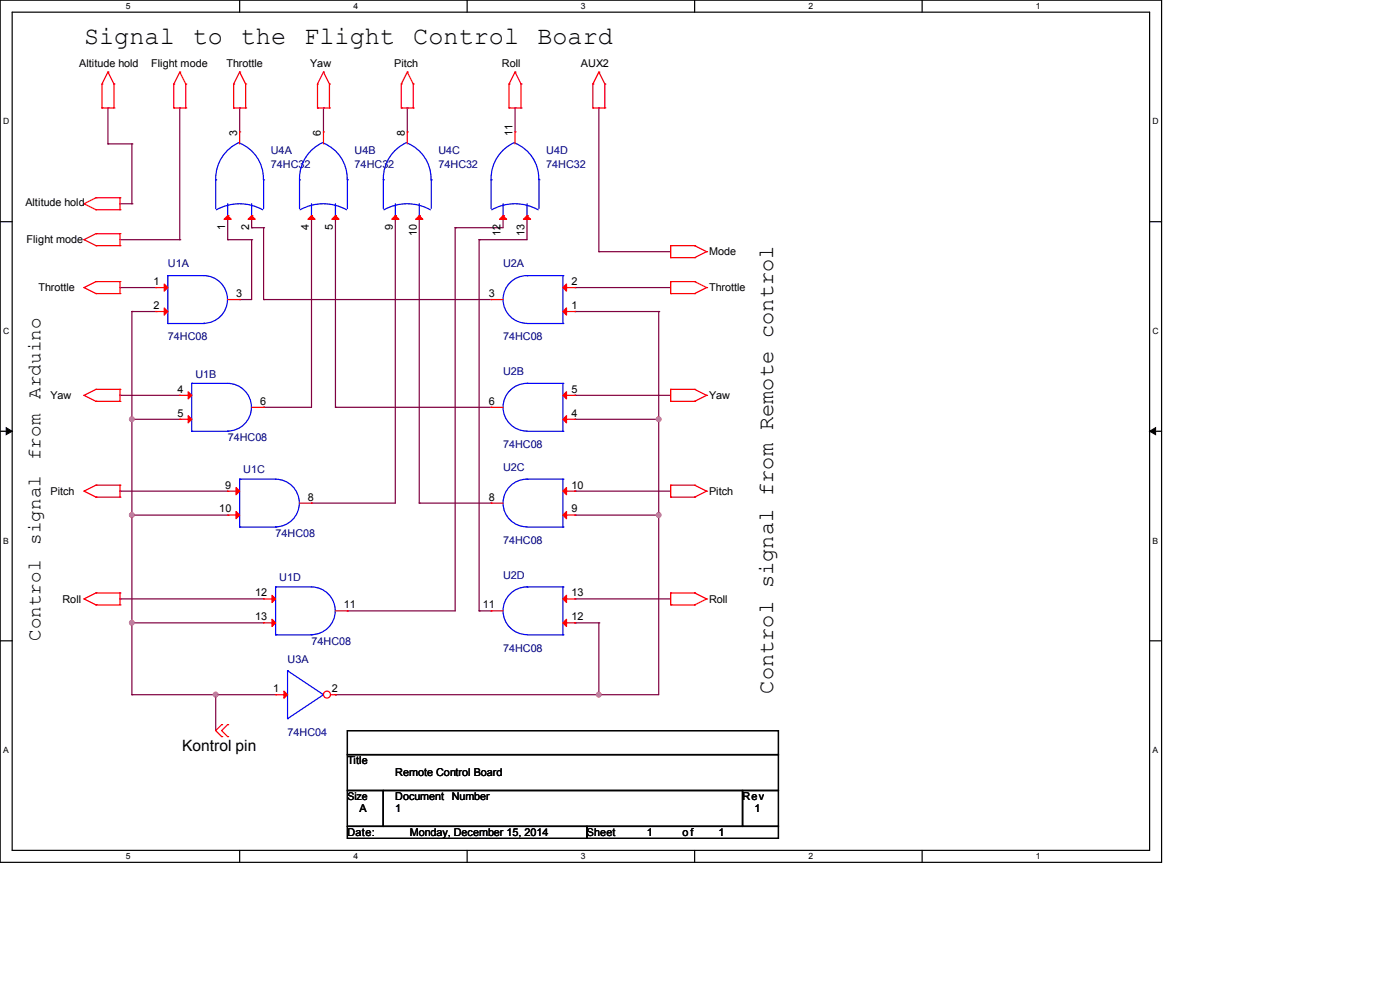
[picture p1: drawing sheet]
<svg xmlns="http://www.w3.org/2000/svg" width="297mm" height="210mm" viewBox="0 0 297 210" stroke-linecap="round" stroke-linejoin="round" font-family="sans-serif">
<path d="M0 0h246.4v182.9h-246.4zM2.6 2.6h241.3v177.8h-241.3z" fill="none" stroke="#000" stroke-width=".25"/>
<g fill="#fff">
<path d="M26.7 .3h1v2h-1z"/>
<path d="M26.7 180.6h1v2h-1z"/>
</g>
<path d="M50.8 0v2.6M50.8 180.4v2.5" fill="none" stroke="#000" stroke-width=".25"/>
<g fill="#fff">
<path d="M75 .3h.9v2h-.9z"/>
<path d="M75 180.6h.9v2h-.9z"/>
</g>
<path d="M99.1 0v2.6M99.1 180.4v2.5" fill="none" stroke="#000" stroke-width=".25"/>
<g fill="#fff">
<path d="M123.2 .3h1v2h-1z"/>
<path d="M123.2 180.6h1v2h-1z"/>
</g>
<path d="M147.4 0v2.6M147.4 180.4v2.5" fill="none" stroke="#000" stroke-width=".25"/>
<g fill="#fff">
<path d="M171.5 .3h1v2h-1z"/>
<path d="M171.5 180.6h1v2h-1z"/>
</g>
<path d="M195.6 0v2.6M195.6 180.4v2.5" fill="none" stroke="#000" stroke-width=".25"/>
<g fill="#fff">
<path d="M219.8 .3h.9v2h-.9z"/>
<path d="M219.8 180.6h.9v2h-.9z"/>
<path d="M.7 24.8h1.2v2h-1.2z"/>
<path d="M244.5 24.8h1.3v2h-1.3z"/>
<path d="M.7 69.3h1.2v1.9h-1.2z"/>
<path d="M244.5 69.3h1.3v1.9h-1.3z"/>
</g>
<path d="M0 47h2.6M243.9 47h2.5" fill="none" stroke="#000" stroke-width=".25"/>
<g fill="#fff">
<path d="M.7 113.7h1.2v2h-1.2z"/>
<path d="M244.5 113.7h1.2v2h-1.2z"/>
</g>
<path d="M0 91.5h2.6M243.9 91.5h2.5" fill="none" stroke="#000" stroke-width=".25"/>
<path d="M1.3 90.7l1.3 .8-1.3 .7zM243.9 91.5l1.3-.8v1.5z" fill="#000" stroke="#000" stroke-width=".21"/>
<g fill="#fff">
<path d="M.7 158.2h1.2v1.9h-1.2z"/>
<path d="M244.5 158.2h1.2v1.9h-1.2z"/>
</g>
<path d="M0 135.9h2.6M243.9 135.9h2.5M73.7 155h91.4v5.1h-91.4zM73.7 160.1h91.4v7.6h-91.4zM73.7 167.7h7.6v7.6h-7.6zM73.7 175.3h50.8v2.5h-50.8zM81.3 167.7h76.2v7.6h-76.2zM124.5 175.3h40.6v2.5h-40.6zM157.5 167.7h7.6v7.6h-7.6z" fill="none" stroke="#000" stroke-width=".25"/>
<g fill="none" stroke="#800040" stroke-width=".25">
<path d="M22.9 30.5h.1M22.9 22.9h.1M22.9 30.5h5.1M22.9 22.9v7.6M28 30.5h.1M28 30.5v12.7M38.1 22.9h.1M38.1 22.9v27.9M50.8 22.9h.1M50.8 22.9v5.1M68.6 22.9h.1M68.6 22.9v5.1"/>
<path d="M86.4 22.9h.1M86.4 22.9v5.1M109.3 22.9h.1M109.3 22.9v5.1M127 22.9h.1M127 22.9v30.5M25.4 50.8h12.7M25.4 43.2h2.6M28 43.2h.1M38.1 50.8h.1M48.3 50.8h.1M48.3 45.8h.1"/>
<path d="M48.3 50.8h5.1M48.3 45.8v5M53.4 50.8h.1M53.4 48.3h.1M53.4 45.8h.1M53.4 50.8v12.7h-2.6M53.4 45.8v2.5M53.4 48.3h2.5M55.9 48.3h.1M55.9 48.3v15.2M66.1 45.8h.1M66.1 45.8v40.6h-10.2"/>
<path d="M71.2 45.8h.1M71.2 45.8v40.6M83.9 45.8h.1M83.9 45.8v60.9h-17.8M88.9 45.8h.1M88.9 45.8v60.9M96.6 48.3h.1M96.6 48.3v81.3h-22.9M101.6 50.8h.1M101.6 50.8v78.8M106.7 45.8h.1M106.7 45.8v2.5h-10.1"/>
<path d="M111.8 45.8h.1M111.8 45.8v5h-10.2M127 53.4h.1M127 53.4h15.3M25.4 61h.1M25.4 61h7.7M28 66.1h.1M28 66.1h5.1M28 66.1v81.3M50.8 63.5h.1M55.9 63.5h.1M55.9 63.5h48.3"/>
<path d="M122 66.1h.1M122 61h.1M122 66.1h17.7M122 61h20.3M139.7 66.1h.1M139.7 66.1v81.3h-68.5M25.4 83.9h.1M25.4 83.9h12.7M28 88.9h.1M28 88.9h10.1M55.9 86.4h.1M71.2 86.4h.1"/>
<path d="M71.2 86.4h33M122 88.9h.1M122 83.9h.1M122 88.9h17.7M122 83.9h20.3M139.7 88.9h.1M25.4 104.2h.1M25.4 104.2h22.9M28 109.3h.1M28 109.3h20.3M66.1 106.7h.1M88.9 106.7h.1"/>
<path d="M88.9 106.7h15.3M122 109.3h.1M122 104.2h.1M122 109.3h17.7M122 104.2h20.3M139.7 109.3h.1M25.4 127h.1M25.4 127h30.5M28 132.1h.1M28 132.1h27.9M73.7 129.6h.1M101.6 129.6h.1"/>
<path d="M101.6 129.6h2.6M122 132.1h.1M122 127h.1M122 132.1h5M122 127h20.3M127 132.1h.1M127 132.1v15.3M28 147.4h.1M28 147.4h30.5M45.8 147.4h.1M45.8 147.4v7.6M71.2 147.4h.1"/>
<path d="M127 147.4h.1"/>
</g>
<g fill="#f0f" stroke="#f0f" stroke-width=".25">
<circle cx="127" cy="147.3" r=".49"/>
<circle cx="139.7" cy="109.2" r=".49"/>
<circle cx="139.7" cy="88.9" r=".49"/>
<circle cx="28" cy="109.2" r=".49"/>
<circle cx="28" cy="88.9" r=".49"/>
<circle cx="28" cy="132.1" r=".49"/>
<circle cx="45.7" cy="147.3" r=".49"/>
</g>
<g fill="none" stroke="#f00" stroke-width=".25">
<path d="M21.6 17.8h.1M21.6 17.8v5.1M22.9 15.3h.1M22.9 15.3l1.3 2.5M22.9 15.3l-1.3 2.5M24.2 17.8h.1M24.2 17.8v5.1M36.9 17.8h.1M36.9 17.8v5.1M38.1 15.3h.1M38.1 15.3l1.3 2.5M38.1 15.3l-1.2 2.5"/>
<path d="M39.4 17.8h.1M39.4 17.8v5.1M49.6 17.8h.1M49.6 17.8v5.1M50.8 15.3h.1M50.8 15.3l-1.2 2.5M50.8 15.3l1.3 2.5M52.1 17.8h.1M52.1 17.8v5.1M67.4 17.8h.1M67.4 17.8v5.1M68.6 15.3h.1"/>
<path d="M68.6 15.3l-1.2 2.5M68.6 15.3l1.3 2.5M69.9 17.8h.1M69.9 17.8v5.1M85.1 17.8h.1M85.1 17.8v5.1M86.4 15.3h.1M86.4 15.3l-1.3 2.5M86.4 15.3l1.3 2.5M87.7 17.8h.1M87.7 17.8v5.1M108 17.8h.1"/>
<path d="M108 17.8v5.1M109.3 15.3h.1M109.3 15.3l-1.3 2.5M109.3 15.3l1.2 2.5M110.5 17.8h.1M110.5 17.8v5.1M125.8 17.8h.1M125.8 17.8v5.1M127 15.3h.1M127 15.3l-1.2 2.5M127 15.3l1.3 2.5M128.3 17.8h.1"/>
<path d="M128.3 17.8v5.1M21.6 22.9h.1M21.6 22.9h2.6M24.2 22.9h.1M36.9 22.9h.1M36.9 22.9h2.5M39.4 22.9h.1M49.6 22.9h.1M49.6 22.9h2.5M50.8 28h.1M50.8 28v2.5M52.1 22.9h.1"/>
<path d="M67.4 22.9h.1M67.4 22.9h2.5M68.6 28h.1M68.6 28v2.5M69.9 22.9h.1M85.1 22.9h.1M85.1 22.9h2.6M86.4 28h.1M86.4 28v2.5M87.7 22.9h.1M108 22.9h.1M108 22.9h2.5"/>
<path d="M109.3 28h.1M109.3 28v2.5M110.5 22.9h.1M125.8 22.9h.1M125.8 22.9h2.5M128.3 22.9h.1M17.8 50.8h.1M17.8 43.2h.1M17.8 50.8l2.6 1.3M17.8 43.2l2.6 1.3M20.4 59.7h.1M20.4 49.6h.1"/>
<path d="M20.4 52.1h.1M20.4 42h.1M20.4 44.5h.1M20.4 59.7l-2.6 1.3M20.4 59.7h5M20.4 49.6l-2.6 1.2M20.4 49.6h5M20.4 52.1h5M20.4 42l-2.6 1.2M20.4 42h5M20.4 44.5h5M25.4 59.7h.1"/>
<path d="M25.4 49.6h.1M25.4 52.1h.1M25.4 42h.1M25.4 44.5h.1M25.4 42v2.5M25.4 49.6v2.5M25.4 59.7v2.6M48.3 45.8h.1M53.4 45.8h.1M66.1 45.8h.1M71.2 45.8h.1M83.9 45.8h.1"/>
<path d="M88.9 45.8h.1M106.7 45.8h.1M111.8 45.8h.1M142.3 59.7h.1M142.3 54.7h.1M142.3 52.1h.1M142.3 59.7h5.1M142.3 52.1v2.6M142.3 59.7v2.6M142.3 52.1h5.1M142.3 54.7h5.1M147.4 59.7h.1"/>
<path d="M147.4 52.1h.1M147.4 54.7h.1M147.4 59.7l2.5 1.3M147.4 52.1l2.5 1.3M149.9 53.4h.1M149.9 53.4l-2.5 1.3M17.8 61h.1M17.8 61l2.6 1.3M20.4 62.3h.1M20.4 62.3h5M25.4 62.3h.1M104.2 63.5h.1"/>
<path d="M104.2 63.5h2.5M119.4 66.1h2.6M119.4 61h2.6M122 66.1h.1M122 61h.1M142.3 62.3h.1M142.3 62.3h5.1M147.4 62.3h.1M149.9 61h.1M149.9 61l-2.5 1.3M17.8 83.9h.1M17.8 83.9l2.6 1.2"/>
<path d="M20.4 82.6h.1M20.4 85.1h.1M20.4 82.6l-2.6 1.3M20.4 82.6h5M20.4 85.1h5M25.4 82.6h.1M25.4 85.1h.1M25.4 82.6v2.5M38.1 83.9h.1M38.1 88.9h.1M38.1 83.9h2.6M38.1 88.9h2.6"/>
<path d="M53.4 86.4h2.5M55.9 86.4h.1M142.3 85.1h.1M142.3 82.6h.1M142.3 82.6h5.1M142.3 85.1h5.1M142.3 82.6v2.5M147.4 82.6h.1M147.4 85.1h.1M147.4 82.6l2.5 1.3M149.9 83.9h.1M149.9 83.9l-2.5 1.2"/>
<path d="M17.8 104.2h.1M17.8 104.2l2.6 1.3M20.4 102.9h.1M20.4 105.5h.1M20.4 102.9l-2.6 1.3M20.4 102.9h5M20.4 105.5h5M25.4 102.9h.1M25.4 105.5h.1M25.4 102.9v2.6M48.3 104.2h.1M48.3 109.3h.1"/>
<path d="M48.3 109.3h2.5M48.3 104.2h2.5M63.5 106.7h2.6M66.1 106.7h.1M104.2 106.7h.1M104.2 106.7h2.5M119.4 109.3h2.6M119.4 104.2h2.6M122 109.3h.1M122 104.2h.1M142.3 105.5h.1M142.3 102.9h.1"/>
<path d="M142.3 102.9h5.1M142.3 105.5h5.1M142.3 102.9v2.6M147.4 102.9h.1M147.4 105.5h.1M147.4 102.9l2.5 1.3M149.9 104.2h.1M149.9 104.2l-2.5 1.3M17.8 127h.1M17.8 127l2.6 1.3M20.4 125.8h.1M20.4 128.3h.1"/>
<path d="M20.4 125.8l-2.6 1.2M20.4 125.8h5M20.4 128.3h5M25.4 125.8h.1M25.4 128.3h.1M25.4 125.8v2.5M55.9 127h.1M55.9 132.1h.1M55.9 127h2.6M55.9 132.1h2.6M71.2 129.6h2.5M73.7 129.6h.1"/>
<path d="M104.2 129.6h.1M104.2 129.6h2.5M119.4 127h2.6M119.4 132.1h2.6M122 132.1h.1M122 127h.1M142.3 128.3h.1M142.3 125.8h.1M142.3 125.8h5.1M142.3 128.3h5.1M142.3 125.8v2.5M147.4 125.8h.1"/>
<path d="M147.4 128.3h.1M147.4 125.8l2.5 1.2M149.9 127h.1M149.9 127l-2.5 1.3M47 153.7h.1M47 156.3h.1M47 153.7l-1.2 1.3 1.2 1.3M48.3 156.3h.1M48.3 153.7h.1M48.3 153.7l-1.3 1.3 1.3 1.3M58.5 147.4h.1M58.5 147.4h2.5"/>
</g>
<g fill="none" stroke="#00f" stroke-width=".25">
<path d="M45.8 38.1h.1M45.8 38.1v6.1M50.7 30.2a8.4 8.4 0 0 0-4.9 7.9M50.9 30.4a8.1 8.1 0 0 1 5 7.7M55.9 38.1h.1M55.9 38.1v6.1M63.5 38.1h.1M63.5 38.1v6.1M68.5 30.2a8.4 8.4 0 0 0-5 7.9M68.7 30.4a8.1 8.1 0 0 1 5 7.7M73.7 38.1h.1M73.7 38.1v6.1"/>
<path d="M81.3 38.1h.1M81.3 38.1v6.1M86.3 30.2a8.4 8.4 0 0 0-5 7.9M86.4 30.4a8.1 8.1 0 0 1 5 7.7M91.5 38.1h.1M91.5 38.1v6.1M104.2 38.1h.1M104.2 38.1v6.1M109.1 30.2a8.4 8.4 0 0 0-4.9 7.9M109.3 30.4a8.1 8.1 0 0 1 5 7.7M114.3 38.1h.1M114.3 38.1v6.1"/>
<path d="M45.9 44.5a10.1 10.1 0 0 1 9.8 0M48.3 45.8h.1M48.3 43.2v2.6M53.4 45.8h.1M53.4 43.2v2.6M63.7 44.5a10.1 10.1 0 0 1 9.8 0M66.1 45.8h.1M66.1 43.2v2.6M71.2 45.8h.1M71.2 43.2v2.6M81.5 44.5a10.1 10.1 0 0 1 9.8 0M83.9 45.8h.1"/>
<path d="M83.9 43.2v2.6M88.9 45.8h.1M88.9 43.2v2.6M104.3 44.5a10.1 10.1 0 0 1 9.9 0M106.7 45.8h.1M106.7 43.2v2.6M111.8 58.5a5.1 5.1 0 0 0-5.1 5 5.1 5.1 0 0 0 5.1 5.1M111.8 58.5h.1M111.8 45.8h.1M111.8 58.5h7.6M111.8 43.2v2.6M119.4 58.5h.1"/>
<path d="M119.4 58.5v10.1M111.8 68.6h7.6M119.4 68.6h.1M40.7 91.5h.1M40.7 81.3h.1M40.7 81.3v10.2M40.7 91.5h7.6M40.7 81.3h7.6M48.3 81.3a5.1 5.1 0 0 1 5 5.1 5.1 5.1 0 0 1-5 5M48.3 91.5h.1M50.8 111.8h.1M50.8 101.6h7.6a5.1 5.1 0 0 1 5.1 5.1 5.1 5.1 0 0 1-5.1 5.1"/>
<path d="M50.8 101.6h.1M50.8 111.8h7.7M50.8 101.6v10.2M58.5 111.8h.1M111.8 101.6a5.1 5.1 0 0 0-5.1 5.1 5.1 5.1 0 0 0 5.1 5.1M111.8 101.6h.1M111.8 101.6h7.6M111.8 111.8h7.6M119.4 101.6h.1M119.4 111.8h.1M119.4 101.6v10.2M58.5 134.7h.1"/>
<path d="M58.5 124.5h7.6a5.1 5.1 0 0 1 5 5.1 5.1 5.1 0 0 1-5 5M58.5 124.5h.1M58.5 124.5v10.2M58.5 134.7h7.6M66.1 134.7h.1M111.8 124.5a5.1 5.1 0 0 0-5.1 5.1 5.1 5.1 0 0 0 5.1 5M111.8 124.5h.1M111.8 134.7h7.6M111.8 124.5h7.6M119.4 124.5h.1M119.4 134.7h.1M119.4 124.5v10.2"/>
<path d="M61 152.4h.1M61 142.3h.1M61 142.3v10.1M61 142.3l7.6 5.1M68.6 147.4h.1M68.6 147.4l-7.6 5"/>
</g>
<g fill="#f00" stroke="#f00" stroke-width=".25">
<path d="M57.7 126.3l.8 .7-.8 .8z"/>
<path d="M57.7 131.4l.8 .7-.8 .8z"/>
<path d="M83.1 46.5l.8-.7 .7 .7z"/>
<path d="M88.2 46.5l.7-.7 .8 .7z"/>
<path d="M119.4 109.3l.8-.8v1.5z"/>
<path d="M119.4 104.2l.8-.8v1.5z"/>
<path d="M39.9 83.1l.8 .8-.8 .7z"/>
<path d="M39.9 88.2l.8 .7-.8 .8z"/>
<path d="M47.5 46.5l.8-.7 .8 .7z"/>
<path d="M52.6 46.5l.8-.7 .7 .7z"/>
<path d="M119.4 66.1l.8-.8v1.5z"/>
<path d="M119.4 61l.8-.8v1.6z"/>
<path d="M106 46.5l.7-.7 .8 .7z"/>
<path d="M111 46.5l.8-.7 .8 .7z"/>
<path d="M119.4 132.1l.8-.7v1.5z"/>
<path d="M119.4 127l.8-.7v1.5z"/>
<path d="M50.1 103.4l.7 .8-.7 .7z"/>
<path d="M50.1 108.5l.7 .8-.7 .7z"/>
<path d="M66.1 45.8l.7 .7h-1.5z"/>
<path d="M71.2 45.8l.7 .7h-1.5z"/>
<path d="M60.2 146.6l.8 .8-.8 .7z"/>
</g>
<circle cx="69.4" cy="147.3" r=".74" fill="#fff" stroke="#f00" stroke-width=".25"/>
<g fill="none" stroke="#f00" stroke-width=".25">
<path d="M33.1 61h.1M33.1 66.1h.1M33.1 61h2.5M33.1 66.1h2.5M48.3 63.5h2.5M50.8 63.5h.1M104.2 86.4h.1M104.2 86.4h2.5M119.4 88.9h2.6M119.4 83.9h2.6M122 88.9h.1M122 83.9h.1"/>
<path d="M70.1 147.4h1.1M71.2 147.4h.1"/>
</g>
<g fill="none" stroke="#00f" stroke-width=".25">
<path d="M35.6 58.5h7.6a5.1 5.1 0 0 1 5.1 5 5.1 5.1 0 0 1-5.1 5.1M35.6 58.5h.1M35.6 58.5v10.1M35.6 68.6h.1M35.6 68.6h7.6M43.2 68.6h.1M111.8 81.3a5.1 5.1 0 0 0-5.1 5.1 5.1 5.1 0 0 0 5.1 5M111.8 81.3h.1M111.8 81.3h7.6M111.8 91.5h7.6M119.4 81.3h.1M119.4 91.5h.1"/>
<path d="M119.4 81.3v10.2"/>
</g>
<g fill="#f00" stroke="#f00" stroke-width=".25">
<path d="M119.4 88.9l.8-.7v1.5z"/>
<path d="M119.4 83.9l.8-.8v1.5z"/>
<path d="M34.8 60.2l.8 .8-.8 .8z"/>
<path d="M34.8 65.3l.8 .8-.8 .7z"/>
</g>
<g fill="#f0f" stroke="#f0f" stroke-width=".25">
<circle cx="127" cy="147.3" r=".49"/>
<circle cx="139.7" cy="109.2" r=".49"/>
<circle cx="139.7" cy="88.9" r=".49"/>
<circle cx="28" cy="109.2" r=".49"/>
<circle cx="28" cy="88.9" r=".49"/>
<circle cx="28" cy="132.1" r=".49"/>
<circle cx="45.7" cy="147.3" r=".49"/>
</g>
<g font-size="5.3">
<text x="17.8" y="9.4">Signal</text>
<text x="40.9" y="9.4">to</text>
<text x="51.1" y="9.4">the</text>
<text x="64.6" y="9.4">Flight</text>
<text x="87.7" y="9.4">Control</text>
<text x="114" y="9.4">Board</text>
</g>
<text font-size="4.7" x="164" y="147.1" transform="rotate(-90 164 147.1)">Control signal from Remote control</text>
<g font-size="4.1">
<text x="8.6" y="84.5" transform="rotate(-90 8.6 84.5)">Arduino</text>
<text x="8.6" y="97.6" transform="rotate(-90 8.6 97.6)">from</text>
<text x="8.6" y="115.5" transform="rotate(-90 8.6 115.5)">signal</text>
<text x="8.6" y="135.9" transform="rotate(-90 8.6 135.9)">Control</text>
</g>
<text font-size="3.3" x="38.6" y="159.2">Kontrol pin</text>
<g font-size="2.3">
<text x="16.8" y="14.3">Altitude hold</text>
<text x="32" y="14.3">Flight mode</text>
<text x="48.1" y="14.3">Throttle</text>
<text x="65.8" y="14.3">Yaw</text>
<text x="83.6" y="14.3">Pitch</text>
<text x="106.5" y="14.3">Roll</text>
<text x="123.2" y="14.3">AUX2</text>
<text x="50.3" y="28.7" transform="rotate(-90 50.3 28.7)">3</text>
<text x="68.1" y="28.7" transform="rotate(-90 68.1 28.7)">6</text>
<text x="85.9" y="28.7" transform="rotate(-90 85.9 28.7)">8</text>
<text x="108.7" y="28.7" transform="rotate(-90 108.7 28.7)">11</text>
<text x="5.4" y="43.8">Altitude hold</text>
<text x="5.6" y="51.6">Flight mode</text>
<text x="47.8" y="48.8" transform="rotate(-90 47.8 48.8)">1</text>
<text x="52.8" y="48.8" transform="rotate(-90 52.8 48.8)">2</text>
<text x="65.5" y="48.8" transform="rotate(-90 65.5 48.8)">4</text>
<text x="70.6" y="48.8" transform="rotate(-90 70.6 48.8)">5</text>
<text x="83.3" y="48.8" transform="rotate(-90 83.3 48.8)">9</text>
<text x="88.4" y="50.1" transform="rotate(-90 88.4 50.1)">10</text>
<text x="106.2" y="50.1" transform="rotate(-90 106.2 50.1)">12</text>
<text x="111.3" y="50.1" transform="rotate(-90 111.3 50.1)">13</text>
<text x="150.4" y="54.2">Mode</text>
<text x="8.2" y="61.8">Throttle</text>
<text x="32.6" y="60.5">1</text>
<text x="32.6" y="65.5">2</text>
<text x="50.1" y="63">3</text>
<text x="103.7" y="63">3</text>
<text x="121.2" y="65.5">1</text>
<text x="121.2" y="60.5">2</text>
<text x="150.4" y="61.8">Throttle</text>
<text x="37.6" y="83.3">4</text>
<text x="121.2" y="83.3">5</text>
<text x="10.7" y="84.7">Yaw</text>
<text x="37.6" y="88.4">5</text>
<text x="55.2" y="85.9">6</text>
<text x="103.7" y="85.9">6</text>
<text x="121.2" y="88.4">4</text>
<text x="150.4" y="84.7">Yaw</text>
<text x="10.7" y="105">Pitch</text>
<text x="47.8" y="103.6">9</text>
<text x="65.3" y="106.2">8</text>
<text x="103.7" y="106.2">8</text>
<text x="121.2" y="103.6">10</text>
<text x="150.4" y="105">Pitch</text>
<text x="46.5" y="108.7">10</text>
<text x="121.2" y="108.7">9</text>
<text x="13.3" y="127.8">Roll</text>
<text x="54.1" y="126.5">12</text>
<text x="54.1" y="131.6">13</text>
<text x="72.9" y="129">11</text>
<text x="102.4" y="129">11</text>
<text x="121.2" y="131.6">12</text>
<text x="121.2" y="126.5">13</text>
<text x="150.4" y="127.8">Roll</text>
<text x="58" y="146.8">1</text>
<text x="70.4" y="146.8">2</text>
<text x="73.7" y="162.1">Title</text>
<text x="83.9" y="164.7">Remote Control Board</text>
<text x="76.2" y="172.3">A</text>
<text x="83.9" y="169.8">Document</text>
<text x="83.9" y="172.3">1</text>
<text x="95.8" y="169.8">Number</text>
<text x="157.5" y="169.8">Rev</text>
<text x="160.1" y="172.3">1</text>
<text x="73.7" y="177.4">Date:</text>
<text x="86.9" y="177.4">Monday, December 15, 2014</text>
<text x="124.5" y="177.4">Sheet</text>
<text x="137.2" y="177.4">1</text>
<text x="144.8" y="177.4">of</text>
<text x="152.5" y="177.4">1</text>
</g>
<g font-size="2.3" fill="#000080">
<text x="57.5" y="32.6">U4A</text>
<text x="57.5" y="35.6">74HC32</text>
<text x="75.2" y="32.6">U4B</text>
<text x="75.2" y="35.6">74HC32</text>
<text x="93" y="32.6">U4C</text>
<text x="93" y="35.6">74HC32</text>
<text x="115.9" y="32.6">U4D</text>
<text x="115.9" y="35.6">74HC32</text>
<text x="35.6" y="56.7">U1A</text>
<text x="106.7" y="56.7">U2A</text>
<text x="35.6" y="72.2">74HC08</text>
<text x="106.7" y="72.2">74HC08</text>
<text x="41.4" y="80.1">U1B</text>
<text x="106.7" y="79.6">U2B</text>
<text x="48.3" y="93.6">74HC08</text>
<text x="106.7" y="95.1">74HC08</text>
<text x="51.6" y="100.4">U1C</text>
<text x="106.7" y="99.9">U2C</text>
<text x="58.5" y="113.9">74HC08</text>
<text x="106.7" y="115.4">74HC08</text>
<text x="59.2" y="123.3">U1D</text>
<text x="106.7" y="122.8">U2D</text>
<text x="66.1" y="136.7">74HC08</text>
<text x="61" y="140.5">U3A</text>
<text x="106.7" y="138.3">74HC08</text>
<text x="61" y="156">74HC04</text>
</g>
<text font-size="2.2" x="73.7" y="169.7">Size</text>
<g font-size="1.8">
<text x="26.7" y="1.9">5</text>
<text x="75" y="1.9">4</text>
<text x="123.2" y="1.9">3</text>
<text x="171.5" y="1.9">2</text>
<text x="219.8" y="1.9">1</text>
<text x=".7" y="26.4">D</text>
<text x="244.5" y="26.4">D</text>
<text x=".7" y="70.9">C</text>
<text x="244.5" y="70.9">C</text>
<text x=".7" y="115.3">B</text>
<text x="244.5" y="115.3">B</text>
<text x=".7" y="159.8">A</text>
<text x="244.5" y="159.8">A</text>
<text x="26.7" y="182.2">5</text>
<text x="75" y="182.2">4</text>
<text x="123.2" y="182.2">3</text>
<text x="171.5" y="182.2">2</text>
<text x="219.8" y="182.2">1</text>
</g>
</svg>
